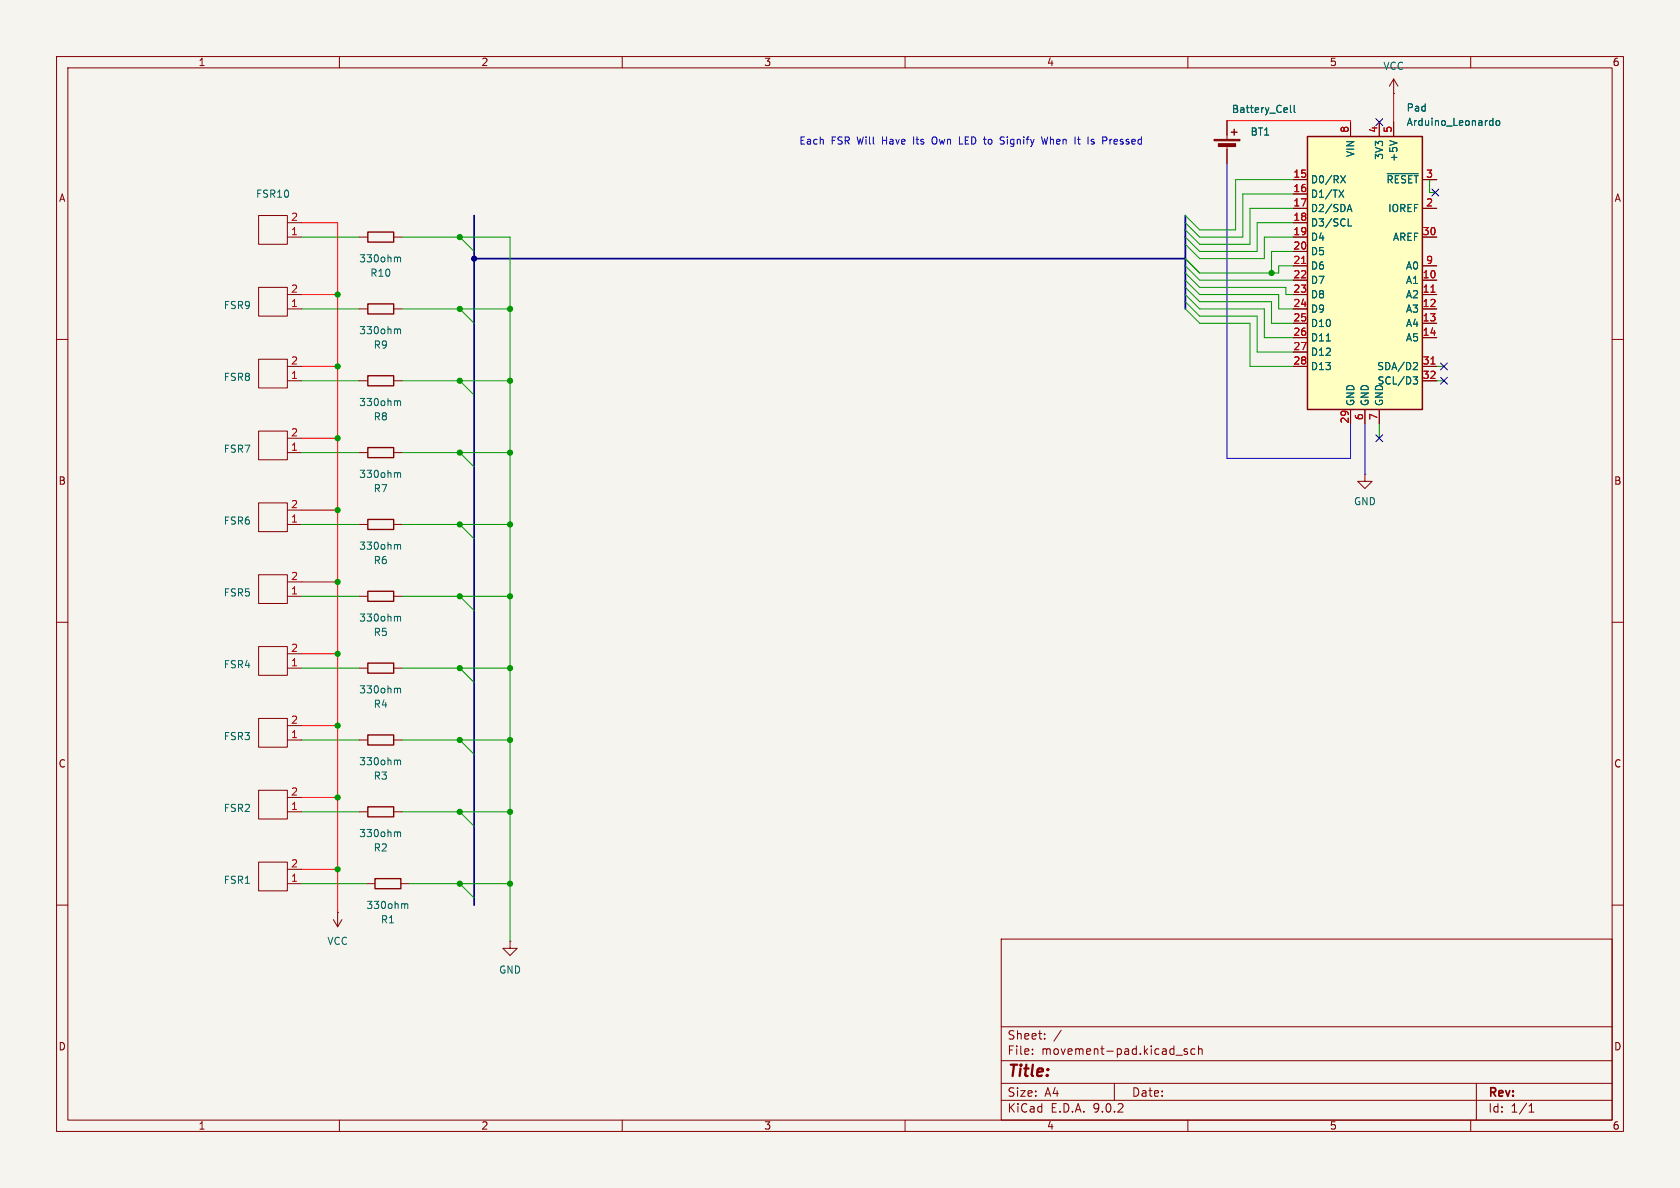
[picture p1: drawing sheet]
<svg xmlns="http://www.w3.org/2000/svg" width="297mm" height="210mm" viewBox="0 0 297 210" stroke-linecap="round" stroke-linejoin="round" font-family="sans-serif">
<path d="M0 0h297v210h-297z" fill="#f5f4ef" stroke="#f5f4ef" stroke-width=".18"/>
<g fill="none" stroke="#840000" stroke-width=".18">
<path d="M10 10h277v190h-277zM12 12h273v186h-273zM60 10v2M110 10v2M160 10v2M210 10v2M246.4 16.5h.1M246.4 14l-.8 1.2M246.4 14l.7 1.2M246.4 14v2.5M260 10v2M45.7 38.1h5.1v5.1h-5.1z"/>
<path d="M50.8 39.4h2.5M50.8 41.9h2.5M10 60h2M285 60h2M63.5 80h1.5M63.5 92.7h1.5M69.6 80h1.5M69.6 92.7h1.5M10 110h2M45.7 101.6h5.1v5.1h-5.1zM50.8 102.9h2.5M50.8 105.4h2.5"/>
<path d="M285 110h2M45.7 139.7h5.1v5.1h-5.1zM45.7 127h5.1v5.1h-5.1zM50.8 130.8h2.5M50.8 128.3h2.5M63.5 130.8h1.5M69.6 130.8h1.5M45.7 152.4h5.1v5.1h-5.1zM50.8 143.5h2.5M50.8 153.7h2.5M50.8 156.2h2.5M50.8 141h2.5"/>
<path d="M63.5 143.5h1.5M64.8 156.2h1.5M69.6 143.5h1.5M70.9 156.2h1.5M10 160h2M90.2 166.4v1.2h1.2l-1.2 1.3-1.3-1.3h1.3M90.2 166.4h.1M177 166h108v32h-108zM285 160h2M60 198v2M110 198v2M160 198v2"/>
<path d="M177 194.5h108M177 191.5h108M177 187.5h108M177 181.5h108M182.5 186.3v.1M182.5 185.5v.1M184.7 183.6v.1M184.7 182.8v.1M187.6 182.1l-1.3 2M197 191.5v3M207.9 186.5h1.1M209.9 185.5l-.4-.1-.2 .2 .1 .2 .5 .2v.3h-.6"/>
<path d="M210 198v2M211.2 185.5l-.4-.1-.3 .3v.4l.2 .2h.5M211.9 185.5l.2-.1 .4 .1v.9M211.9 184.9v1.5M260 198v2M261 191.5v6.5M270.3 196.6h.9M270.3 195.5l.4-.4v1.5"/>
</g>
<path d="M65 79.1h4.6v1.8h-4.6zM65 91.8h4.6v1.8h-4.6zM65 129.9h4.6v1.8h-4.6zM65 142.6h4.6v1.8h-4.6zM66.3 155.3h4.6v1.8h-4.6z" fill="none" stroke="#840000" stroke-width=".24"/>
<path d="M70.3 83.7l.2-.1h.3v.8M70.3 96.4l.2-.1h.3v.8M70.3 134.5l.2-.1h.3v.8M70.3 147.2l.2-.1h.3v.8M71.5 159.9l.2-.1h.3l.1 .8" fill="none" stroke="#006464" stroke-width=".18"/>
<path d="M231.1 24.1h20.4v48.3h-20.4z" fill="#ffffc2"/>
<path d="M217.7 23.4h1M218.2 22.9v1M231.1 24.1h20.4v48.3h-20.4z" fill="none" stroke="#840000" stroke-width=".25"/>
<g fill="none" stroke="#840000" stroke-width=".18">
<path d="M216.9 21.3v3.3M216.9 25.7v3.3M228.6 31.8h2.5M228.6 34.3h2.5M228.6 36.8h2.5M228.6 39.4h2.5M238.8 21.6v2.5M243.8 21.6v2.5M246.4 21.6v2.5M251.5 31.8h2.5M251.5 36.8h2.5M45.7 50.8h5.1v5.1h-5.1z"/>
<path d="M50.8 52.1h2.5M50.8 54.6h2.5M63.5 41.9h1.5M63.5 54.6h1.5M69.6 41.9h1.5M69.6 54.6h1.5M228.6 41.9h2.5M228.6 44.5h2.5M228.6 47h2.5M228.6 49.5h2.5M228.6 52.1h2.5M228.6 54.6h2.5"/>
<path d="M228.6 57.2h2.5M228.6 59.7h2.5M251.5 41.9h2.5M251.5 47h2.5M251.5 49.5h2.5M251.5 52.1h2.5M251.5 54.6h2.5M251.5 57.2h2.5M251.5 59.7h2.5M45.7 63.5h5.1v5.1h-5.1zM45.7 76.2h5.1v5.1h-5.1zM50.8 64.8h2.5"/>
<path d="M50.8 67.3h2.5M50.8 77.5h2.5M63.5 67.3h1.5M69.6 67.3h1.5M228.6 62.2h2.5M228.6 64.8h2.5M238.8 72.4v2.5M241.3 72.4v2.5M243.8 72.4v2.5M251.5 64.8h2.5M251.5 67.3h2.5M45.7 88.9h5.1v5.1h-5.1z"/>
<path d="M50.8 80h2.5M50.8 90.2h2.5M50.8 92.7h2.5M241.3 83.8v1.3h1.3l-1.3 1.3-1.3-1.3h1.3M241.3 83.8h.1M45.7 114.3h5.1v5.1h-5.1zM50.8 115.6h2.5M50.8 118.1h2.5M63.5 118.1h1.5M63.5 105.4h1.5M69.6 118.1h1.5M69.6 105.4h1.5"/>
<path d="M58.9 162.6l.8 1.2M59.7 161.3h.1M59.7 161.3v2.5M60.5 162.6l-.8 1.2"/>
</g>
<g fill="none" stroke="#006464" stroke-width=".18">
<path d="M228.1 18.6v1.1l.2 .2M228.8 18.6v1.1l.2 .2M236.7 33.6l.9 1.3M237 31.1l.9 1.2M237.6 33.6l-.9 1.3M237.9 31.1l-.9 1.2M238.3 37h.6M238.3 39.9h.6M238.6 36.1l.4 1.3M245.2 30.7h5.5M245.7 24.9l1.3 .4M263.6 21.3l.3 .1"/>
<path d="M263.9 20.9v1.3M263.9 22.1l-.3 .1M264.5 21.4l.2-.1 .4 .1v.5l-.1 .2-.3 .1-.2-.2zM70.3 45.6l.2-.1h.3v.8M70.3 58.3l.2-.1h.3v.8M70.3 71l.2-.1h.3v.8M234.5 60.3h.7M249.8 66.6h.8l-.4 .5 .3 .1 .1 .4-.2 .3h-.4M250.1 64.1h.4l.1 .3-.8 .9h.8M70.3 109.1l.2-.1h.3v.8M70.3 121.8l.2-.1h.3v.8"/>
</g>
<path d="M230.1 46.6h.7M253 51.7h.7M253 64.4h.7" fill="none" stroke="#a90000" stroke-width=".18"/>
<path d="M65 53.7h4.6v1.8h-4.6zM65 41h4.6v1.8h-4.6zM65 66.4h4.6v1.8h-4.6zM65 104.5h4.6v1.8h-4.6zM65 117.2h4.6v1.8h-4.6z" fill="none" stroke="#840000" stroke-width=".24"/>
<g fill="#840000" stroke="#840000" stroke-width=".18">
<path d="M214.6 24.6h4.6v.3h-4.6z"/>
<path d="M215.4 25.4h3v.5h-3z"/>
</g>
<path d="M83.8 38.1v121.9M209.5 38.1v16.5M83.8 45.7h125.7" fill="none" stroke="#000084" stroke-width=".3"/>
<g fill="none" stroke="#009600" stroke-width=".18">
<path d="M228.6 34.3h-8.9v7.6h-7.6l-2.6-2.5M228.6 39.4h-6.4v5.1h-10.1l-2.6-2.6M228.6 36.8h-7.6v6.4h-8.9l-2.6-2.6M228.6 31.8h-10.2v8.8h-6.3l-2.6-2.5M254 31.8h-1.3v2.2h1M53.3 54.6h10.2M53.3 41.9h10.2M71.1 41.9h19.1v124.5M71.1 54.6h19.1M81.3 41.9l2.5 2.6M81.3 54.6l2.5 2.6M209.5 52.1l2.6 2.5h11.4v5.1h5.1"/>
<path d="M209.5 49.5l2.6 2.6h14v2.5h2.5M209.5 54.6l2.6 2.6h8.9v7.6h7.6M209.5 45.7l2.6 2.6h14v-1.3h2.5M209.5 50.8l2.6 2.5h12.7v3.9h3.8M209.5 53.3l2.6 2.6h10.1v6.3h6.4M209.5 48.3l2.6 2.5h15.2v1.3h1.3M209.5 47l2.6 2.5h16.5M228.6 41.9h-5.1v3.8h-11.4l-2.6-2.5M228.6 44.5h-3.8v3.8M53.3 67.3h10.2M71.1 67.3h19.1M81.3 67.3l2.5 2.6"/>
<path d="M243.8 74.9v2.6M254 67.3h1.3M254 64.8h1.3M53.3 80h10.2M53.3 92.7h10.2M71.1 80h19.1M71.1 92.7h19.1M81.3 92.7l2.5 2.6M81.3 80l2.5 2.6M53.3 105.4h10.2M53.3 118.1h10.2M71.1 105.4h19.1"/>
<path d="M71.1 118.1h19.1M81.3 118.1l2.5 2.6M81.3 105.4l2.5 2.6M53.3 130.8h10.2M71.1 130.8h19.1M81.3 130.8l2.5 2.6M53.3 143.5h10.2M53.3 156.2h11.5M71.1 143.5h19.1M72.4 156.2h17.8M81.3 143.5l2.5 2.6M81.3 156.2l2.5 2.6"/>
</g>
<path d="M53.3 39.4h6.4v121.9M216.9 21.3h21.9v.3M53.3 52.1h6.4M53.3 77.5h6.4M53.3 64.8h6.4M53.3 90.2h6.4M53.3 102.9h6.4M53.3 115.6h6.4M53.3 128.3h6.4M53.3 153.7h6.4M53.3 141h6.4" fill="none" stroke="#f00" stroke-width=".18"/>
<path d="M238.8 74.9v6.1" fill="none" stroke="#0e02ff" stroke-width=".18"/>
<path d="M216.9 29v52h21.9M241.3 74.9v8.9" fill="none" stroke="#00f" stroke-width=".18"/>
<path d="M246.4 16.5v5.1" fill="none" stroke="#c20000" stroke-width=".18"/>
<path d="M243.2 21l1.2 1.2M244.4 21l-1.2 1.2M253.1 33.4l1.3 1.2M254.4 33.4l-1.3 1.2M243.2 76.9l1.2 1.2M244.4 76.9l-1.2 1.2M254.7 66.7l1.2 1.2M254.7 64.2l1.2 1.2M255.9 66.7l-1.2 1.2M255.9 64.2l-1.2 1.2" fill="none" stroke="#000084" stroke-width=".18"/>
<path d="M165 24.3a.9 .9 0 0 0 0 1.1M169.6 24.2v1.3h.6M177.1 24.8l.3 .1 .1 .3-.2 .3h-.3M177.1 24.2l.4 .1M184.1 24.2l.3 1.3 .3-.9 .2 .9 .3-1.3M190.5 24.6h.5M190.7 25.4l.3 .1M193.1 25.1h.3v.2l-.1 .2h-.3M193.1 24.6l.3 .1M196.2 24.6v.9M196.6 24.6l-.4 .3" fill="none" stroke="#0000c2" stroke-width=".18"/>
<g fill="#009600" stroke="#009600" stroke-width=".18">
<circle cx="81.3" cy="54.6" r=".46"/>
<circle cx="90.2" cy="67.3" r=".46"/>
<circle cx="81.3" cy="41.9" r=".46"/>
<circle cx="81.3" cy="80" r=".46"/>
<circle cx="81.3" cy="67.3" r=".46"/>
<circle cx="59.7" cy="64.8" r=".46"/>
<circle cx="59.7" cy="77.5" r=".46"/>
<circle cx="90.2" cy="54.6" r=".46"/>
<circle cx="59.7" cy="52.1" r=".46"/>
<circle cx="90.2" cy="92.7" r=".46"/>
<circle cx="59.7" cy="102.9" r=".46"/>
<circle cx="90.2" cy="80" r=".46"/>
<circle cx="59.7" cy="90.2" r=".46"/>
<circle cx="81.3" cy="92.7" r=".46"/>
<circle cx="59.7" cy="115.6" r=".46"/>
<circle cx="224.8" cy="48.3" r=".46"/>
<circle cx="81.3" cy="143.5" r=".46"/>
<circle cx="59.7" cy="153.7" r=".46"/>
<circle cx="81.3" cy="156.2" r=".46"/>
<circle cx="90.2" cy="156.2" r=".46"/>
<circle cx="59.7" cy="141" r=".46"/>
<circle cx="59.7" cy="128.3" r=".46"/>
<circle cx="90.2" cy="143.5" r=".46"/>
<circle cx="81.3" cy="130.8" r=".46"/>
<circle cx="90.2" cy="130.8" r=".46"/>
<circle cx="81.3" cy="118.1" r=".46"/>
<circle cx="90.2" cy="118.1" r=".46"/>
<circle cx="90.2" cy="105.4" r=".46"/>
<circle cx="81.3" cy="105.4" r=".46"/>
</g>
<circle cx="83.8" cy="45.7" r=".46" fill="#000084" stroke="#000084" stroke-width=".18"/>
<text font-size="2.8" fill="#840000" x="178" y="190.9">Title:</text>
<g font-size="2.1" fill="#840000">
<text x="178" y="184">Sheet:</text>
<text x="178" y="186.7">File:</text>
<text x="184.1" y="186.7">movement-pad.kicad_sch</text>
<text x="178" y="196.9">KiCad</text>
<text x="178" y="194.1">Size:</text>
<text x="184.7" y="194.1">A4</text>
<text x="185.7" y="196.9">E.D.A.</text>
<text x="193.3" y="196.9">9.0.2</text>
<text x="200" y="194.1">Date:</text>
<text x="263" y="194.3">Rev:</text>
<text x="263" y="196.9">Id:</text>
<text x="267.1" y="196.9">1/1</text>
</g>
<g font-size="1.8" fill="#840000">
<text x="35" y="11.9">1</text>
<text x="85" y="11.9">2</text>
<text x="135" y="11.9">3</text>
<text x="185" y="11.9">4</text>
<text x="235" y="11.9">5</text>
<text x="285" y="11.9">6</text>
<text x="10.3" y="35.9">A</text>
<text x="285.3" y="35.9">A</text>
<text x="10.3" y="85.9">B</text>
<text x="285.3" y="85.9">B</text>
<text x="10.3" y="135.9">C</text>
<text x="285.3" y="135.9">C</text>
<text x="10.3" y="185.9">D</text>
<text x="285.3" y="185.9">D</text>
<text x="35" y="199.9">1</text>
<text x="85" y="199.9">2</text>
<text x="135" y="199.9">3</text>
<text x="185" y="199.9">4</text>
<text x="235" y="199.9">5</text>
<text x="285" y="199.9">6</text>
</g>
<g font-size="1.8" fill="#006464">
<text x="244.5" y="12.5">VCC</text>
<text x="217.7" y="20.2">Battery_Cell</text>
<text x="248.6" y="22.5">Arduino_Leonardo</text>
<text x="248.6" y="19.9">Pad</text>
<text x="221" y="24.2">BT1</text>
<text x="239.6" y="27.9" transform="rotate(-90 239.6 27.9)">VIN</text>
<text x="244.7" y="28.3" transform="rotate(-90 244.7 28.3)">3V3</text>
<text x="247.2" y="28.7" transform="rotate(-90 247.2 28.7)">+5V</text>
<text x="45.2" y="35.2">FSR10</text>
<text x="231.6" y="32.6">D0/RX</text>
<text x="231.6" y="35.2">D1/TX</text>
<text x="245" y="32.6">~{RESET}</text>
<text x="231.6" y="37.7">D2/SDA</text>
<text x="231.6" y="40.2">D3/SCL</text>
<text x="245.3" y="37.7">IOREF</text>
<text x="63.4" y="46.6">330ohm</text>
<text x="231.6" y="42.8">D4</text>
<text x="231.6" y="45.3">D5</text>
<text x="231.6" y="47.9">D6</text>
<text x="246.2" y="42.8">AREF</text>
<text x="248.5" y="47.9">A0</text>
<text x="65.4" y="49.1">R10</text>
<text x="231.6" y="50.4">D7</text>
<text x="231.6" y="52.9">D8</text>
<text x="248.5" y="50.4">A1</text>
<text x="248.5" y="52.9">A2</text>
<text x="39.5" y="54.8">FSR9</text>
<text x="63.4" y="59.3">330ohm</text>
<text x="231.6" y="55.5">D9</text>
<text x="231.6" y="58">D10</text>
<text x="248.5" y="55.5">A3</text>
<text x="248.5" y="58">A4</text>
<text x="66" y="61.8">R9</text>
<text x="231.6" y="60.6">D11</text>
<text x="231.6" y="63.1">D12</text>
<text x="231.6" y="65.6">D13</text>
<text x="243.4" y="65.6">SDA/D2</text>
<text x="248.5" y="60.6">A5</text>
<text x="39.5" y="67.5">FSR8</text>
<text x="63.4" y="72">330ohm</text>
<text x="239.6" y="71.9" transform="rotate(-90 239.6 71.9)">GND</text>
<text x="242.2" y="71.9" transform="rotate(-90 242.2 71.9)">GND</text>
<text x="243.4" y="68.2">SCL/D3</text>
<text x="244.7" y="71.9" transform="rotate(-90 244.7 71.9)">GND</text>
<text x="66" y="74.5">R8</text>
<text x="39.5" y="80.2">FSR7</text>
<text x="63.4" y="84.7">330ohm</text>
<text x="66" y="87.2">R7</text>
<text x="239.3" y="89.5">GND</text>
<text x="39.5" y="92.9">FSR6</text>
<text x="63.4" y="97.4">330ohm</text>
<text x="66" y="99.9">R6</text>
<text x="39.5" y="105.6">FSR5</text>
<text x="63.4" y="110.1">330ohm</text>
<text x="66" y="112.6">R5</text>
<text x="39.5" y="118.3">FSR4</text>
<text x="63.4" y="122.8">330ohm</text>
<text x="66" y="125.3">R4</text>
<text x="39.5" y="131">FSR3</text>
<text x="63.4" y="135.5">330ohm</text>
<text x="39.5" y="143.7">FSR2</text>
<text x="66" y="138">R3</text>
<text x="63.4" y="148.2">330ohm</text>
<text x="66" y="150.7">R2</text>
<text x="39.5" y="156.4">FSR1</text>
<text x="64.7" y="160.9">330ohm</text>
<text x="57.8" y="167.2">VCC</text>
<text x="67.2" y="163.4">R1</text>
<text x="88.1" y="172.3">GND</text>
</g>
<g font-size="1.8" fill="#a90000">
<text x="238.5" y="23.6" transform="rotate(-90 238.5 23.6)">8</text>
<text x="243.6" y="23.6" transform="rotate(-90 243.6 23.6)">4</text>
<text x="246.1" y="23.6" transform="rotate(-90 246.1 23.6)">5</text>
<text x="228.6" y="31.5">15</text>
<text x="228.6" y="34">16</text>
<text x="252" y="31.5">3</text>
<text x="51.4" y="39.1">2</text>
<text x="51.4" y="41.7">1</text>
<text x="228.6" y="36.6">17</text>
<text x="228.6" y="39.1">18</text>
<text x="228.6" y="41.7">19</text>
<text x="251.4" y="41.7">30</text>
<text x="252" y="36.6">2</text>
<text x="228.6" y="44.2">20</text>
<text x="228.6" y="46.7">21</text>
<text x="252" y="46.7">9</text>
<text x="51.4" y="51.8">2</text>
<text x="228.6" y="49.3">22</text>
<text x="228.6" y="51.8">23</text>
<text x="251.4" y="49.3">10</text>
<text x="251.4" y="51.8">11</text>
<text x="51.4" y="54.4">1</text>
<text x="228.6" y="54.4">24</text>
<text x="228.6" y="56.9">25</text>
<text x="228.6" y="59.4">26</text>
<text x="251.4" y="54.4">12</text>
<text x="251.4" y="56.9">13</text>
<text x="251.4" y="59.4">14</text>
<text x="51.4" y="64.5">2</text>
<text x="228.6" y="62">27</text>
<text x="228.6" y="64.5">28</text>
<text x="251.4" y="64.5">31</text>
<text x="51.4" y="67.1">1</text>
<text x="251.4" y="67.1">32</text>
<text x="51.4" y="77.2">2</text>
<text x="238.5" y="75" transform="rotate(-90 238.5 75)">29</text>
<text x="241" y="74.4" transform="rotate(-90 241 74.4)">6</text>
<text x="243.6" y="74.4" transform="rotate(-90 243.6 74.4)">7</text>
<text x="51.4" y="79.8">1</text>
<text x="51.4" y="89.9">2</text>
<text x="51.4" y="92.5">1</text>
<text x="51.4" y="102.6">2</text>
<text x="51.4" y="105.2">1</text>
<text x="51.4" y="115.3">2</text>
<text x="51.4" y="117.9">1</text>
<text x="51.4" y="128">2</text>
<text x="51.4" y="130.6">1</text>
<text x="51.4" y="140.7">2</text>
<text x="51.4" y="143.3">1</text>
<text x="51.4" y="153.4">2</text>
<text x="51.4" y="156">1</text>
</g>
<g font-size="1.8" fill="#0000c2">
<text x="141.2" y="25.8">Each</text>
<text x="146.9" y="25.8">FSR Will</text>
<text x="156.2" y="25.8">Have</text>
<text x="161.9" y="25.8">Its</text>
<text x="165.5" y="25.8">Own</text>
<text x="170.4" y="25.8">LED to</text>
<text x="178.1" y="25.8">Signify</text>
<text x="185.7" y="25.8">When</text>
<text x="191.7" y="25.8">It</text>
<text x="194.2" y="25.8">Is</text>
<text x="197" y="25.8">Pressed</text>
</g>
</svg>
